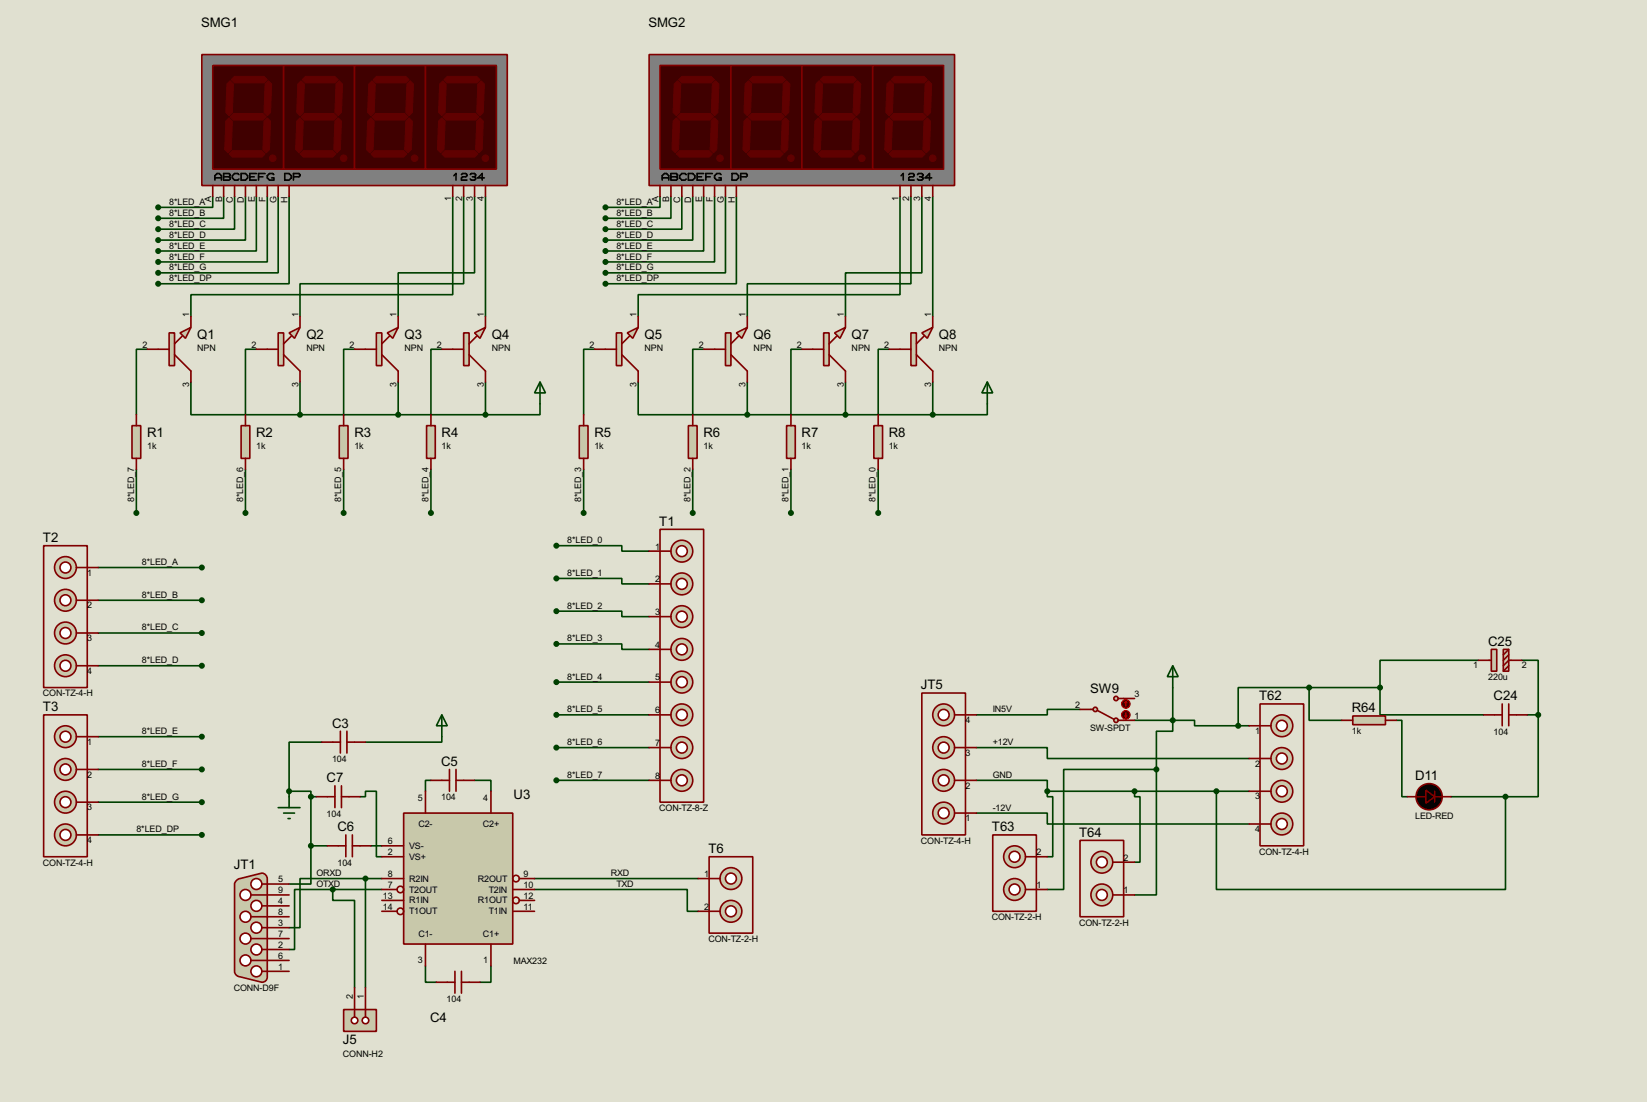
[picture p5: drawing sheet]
<svg xmlns="http://www.w3.org/2000/svg" width="383mm" height="256mm" viewBox="0 0 383 256" stroke-linecap="round" stroke-linejoin="round" font-family="sans-serif">
<path d="M0 0h383.5v256.5h-383.5z" fill="#e0e0d0"/>
<g fill="none" stroke="#004000" stroke-width=".38">
<path d="M49.5 45.7v2.6h-12.7M52.1 45.7v5.1h-15.3M54.6 45.7v7.6h-17.8M57.1 45.7v10.2h-20.3M59.7 45.7v12.7h-22.9M62.2 45.7v15.3h-25.4M64.8 45.7v17.8h-28M67.3 45.7v20.3h-30.5M105.4 45.7v22.9h-61v5.1M107.9 45.7v20.3h-38.1v7.7M110.5 45.7v17.8h-17.8v10.2M113 45.7v28"/>
<path d="M153.7 45.7v2.6h-12.7M156.2 45.7v5.1h-15.2M158.7 45.7v7.6h-17.7M161.3 45.7v10.2h-20.3M163.8 45.7v12.7h-22.8M166.4 45.7v15.3h-25.4M168.9 45.7v17.8h-27.9M171.4 45.7v20.3h-30.4M209.5 45.7v22.9h-60.9v5.1M212.1 45.7v20.3h-38.1v7.7M214.6 45.7v17.8h-17.8v10.2M217.2 45.7v28"/>
<path d="M34.3 81.3h-2.6v15.2M44.4 88.9v7.6h25.4M59.7 81.3h-2.6v15.2M69.8 88.9v7.6M69.8 96.5h43.2M82.5 81.3h-2.5v15.2M92.7 88.9v7.6M102.9 81.3h-2.6v15.2M113 88.9v7.6M125.7 94v2.5h-12.7M138.4 81.3h-2.5v15.2M148.6 88.9v7.6h25.4"/>
<path d="M163.8 81.3h-2.5v15.2M174 96.5h43.2M174 88.9v7.6M186.7 81.3h-2.6v15.2M196.8 88.9v7.6M207 81.3h-2.5v15.2M217.2 88.9v7.6M229.9 94v2.5h-12.7M31.7 109.2v10.2M57.1 109.2v10.2M80 109.2v10.2M100.3 109.2v10.2"/>
<path d="M135.9 109.2v10.2M161.3 109.2v10.2M184.1 109.2v10.2M204.5 109.2v10.2M22.9 132.1h24.1M22.9 139.7h24.1M129.5 127h15.3v1.3h6.3M129.5 134.6h15.3v1.3h6.3M22.9 147.3h24.1M22.9 154.9h24.1M129.5 142.2h15.3v1.3h6.3M129.5 149.9h15.3v1.2h6.3"/>
<path d="M129.5 158.7h21.6M344.2 153.7h-22.9v6.3M354.3 153.7h3.8v12.7M22.9 171.4h24.1M22.9 179.1h24.1M74.9 172.7h-7.6v11.4M102.9 171.4v1.3h-17.8M129.5 166.4h21.6M129.5 174h21.6M227.3 174h16.5v2.5h47M251.5 165.1h-7.7v1.3h-16.5M264.2 167.6h8.8"/>
<path d="M269.2 179.1v29.2h-5M269.2 179.1h-21.6v27.9h-3.8M273 167.6h5.1v1.3h10.2M273 167.6v2.6h-3.8v8.9M273 160v7.6M288.3 168.9h2.5M304.8 160h-16.5v8.9M304.8 160v7.6h7.6M304.8 160h16.5M321.3 160v6.4h24.1M325.1 167.6h1.3v17.8h1.3M355.6 166.4h2.5"/>
<path d="M358.1 166.4v19h-7.6M22.9 186.7h24.1M22.9 194.3h24.1M67.3 184.1h5.1v1.3M67.3 184.1v1.3M72.4 196.8v8.9h-5.1M72.4 196.8h3.8M72.4 185.4v11.4M72.4 185.4h1.3M83.8 185.4h1.3v-1.3h2.5v15.3h1.3M86.4 196.8h2.5M100.3 181.6h-1.2v2.5"/>
<path d="M110.5 181.6h3.8v2.5M129.5 181.6h21.6M227.3 189.2h16.5v2.6h47M227.3 181.6h16.5v2.5M243.8 184.1v1.3h1.3v14h-1.3M243.8 184.1h47M264.2 184.1v1.3h1.2v15.3h-1.2M283.2 184.1v22.9h67.3v-21.6M337.8 185.4h12.7M77.5 207h-8.9v14h-1.3M77.5 207v2.5h5v20.4M77.5 207h11.4"/>
<path d="M85.1 204.5h-15.3v11.4h-2.5M85.1 204.5h3.8M85.1 204.5v25.4M124.5 207h35.5v5.1h2.6M124.5 204.5h38.1M99.1 224.8v3.8h2.5M114.3 224.8v3.8h-2.5"/>
</g>
<path d="M47 12.7h71.1v30.5h-71.1z" fill="#808080" stroke="#800000" stroke-width=".38"/>
<path d="M49.5 15.2h16.5v24.2h-16.5z" fill="#400000" stroke="#800000" stroke-width=".38"/>
<g fill="#600000" stroke="#600000" stroke-width=".23">
<path d="M53.8 18.5l.8-.7h6.9l.7 .7-.7 .8h-6.9z" fill-rule="evenodd"/>
<path d="M61.7 19.6l.8-.8 .7 .8-.2 6.6-.8 .7-.7-.7z" fill-rule="evenodd"/>
<path d="M53.6 27.2l.8-.8h6.8l.8 .8-.8 .7h-6.8z" fill-rule="evenodd"/>
<path d="M52.8 19.6l.8-.8 .8 .8-.3 6.6-.8 .7-.7-.7z" fill-rule="evenodd"/>
<path d="M61.5 28.2l.7-.8 .8 .8-.3 6.6-.7 .8-.8-.8z" fill-rule="evenodd"/>
<path d="M53.3 35.8l.8-.7h6.9l.7 .7-.7 .8h-6.9z" fill-rule="evenodd"/>
<path d="M52.6 28.2l.7-.8 .8 .8-.3 6.6-.7 .8-.8-.8z" fill-rule="evenodd"/>
</g>
<path d="M66 15.2h16.5v24.2h-16.5z" fill="#400000" stroke="#800000" stroke-width=".38"/>
<g fill="#600000" stroke="#600000" stroke-width=".23">
<path d="M70.4 18.5l.7-.7h6.9l.7 .7-.7 .8h-6.9z" fill-rule="evenodd"/>
<path d="M78.2 19.6l.8-.8 .8 .8-.3 6.6-.8 .7-.7-.7z" fill-rule="evenodd"/>
<path d="M70.1 27.2l.8-.8h6.8l.8 .8-.8 .7h-6.8z" fill-rule="evenodd"/>
<path d="M69.3 19.6l.8-.8 .8 .8-.3 6.6-.8 .7-.7-.7z" fill-rule="evenodd"/>
<path d="M78 28.2l.7-.8 .8 .8-.3 6.6-.7 .8-.8-.8z" fill-rule="evenodd"/>
<path d="M70.6 35.1h6.9l.7 .7-.7 .8h-6.9l-.8-.8z" fill-rule="evenodd"/>
<path d="M69.1 28.2l.7-.8 .8 .8-.2 6.6-.8 .8-.8-.8z" fill-rule="evenodd"/>
<circle cx="63.5" cy="36.8" r=".76"/>
<circle cx="80" cy="36.8" r=".76"/>
</g>
<path d="M82.5 15.2h16.6v24.2h-16.6z" fill="#400000" stroke="#800000" stroke-width=".38"/>
<g fill="#600000" stroke="#600000" stroke-width=".23">
<path d="M86.9 18.5l.7-.7h6.9l.7 .7-.7 .8h-6.9z" fill-rule="evenodd"/>
<path d="M94.7 19.6l.8-.8 .8 .8-.3 6.6-.8 .7-.7-.7z" fill-rule="evenodd"/>
<path d="M86.6 27.2l.8-.8h6.8l.8 .8-.8 .7h-6.8z" fill-rule="evenodd"/>
<path d="M85.9 19.6l.7-.8 .8 .8-.3 6.6-.7 .7-.8-.7z" fill-rule="evenodd"/>
<path d="M94.5 28.2l.7-.8 .8 .8-.2 6.6-.8 .8-.8-.8z" fill-rule="evenodd"/>
<path d="M87.1 35.1h6.9l.7 .7-.7 .8h-6.9l-.7-.8z" fill-rule="evenodd"/>
<path d="M85.6 28.2l.8-.8 .7 .8-.2 6.6-.8 .8-.8-.8z" fill-rule="evenodd"/>
<circle cx="96.5" cy="36.8" r=".76"/>
</g>
<path d="M99.1 15.2h16.5v24.2h-16.5z" fill="#400000" stroke="#800000" stroke-width=".38"/>
<g fill="#600000" stroke="#600000" stroke-width=".23">
<path d="M103.4 18.5l.7-.7h6.9l.8 .7-.8 .8h-6.9z" fill-rule="evenodd"/>
<path d="M111.3 19.6l.7-.8 .8 .8-.3 6.6-.7 .7-.8-.7z" fill-rule="evenodd"/>
<path d="M103.9 26.4h6.8l.8 .8-.8 .7h-6.8l-.8-.7z" fill-rule="evenodd"/>
<path d="M102.4 19.6l.7-.8 .8 .8-.3 6.6-.7 .7-.8-.7z" fill-rule="evenodd"/>
<path d="M111 28.2l.8-.8 .7 .8-.2 6.6-.8 .8-.8-.8z" fill-rule="evenodd"/>
<path d="M103.6 35.1h6.9l.8 .7-.8 .8h-6.9l-.7-.8z" fill-rule="evenodd"/>
<path d="M102.1 28.2l.8-.8 .7 .8-.2 6.6-.8 .8-.7-.8z" fill-rule="evenodd"/>
<circle cx="113" cy="36.8" r=".76"/>
</g>
<g fill="none" stroke="#000" stroke-width=".38">
<path d="M50 41.9v-1l.5-.5h.6l.5 .5v1M50 41.4h1.6M52.1 40.4h1.2l.3 .2-.3 .5 .3 .6-.3 .2h-1.2zM52.1 41.1h1.2M55.6 40.6l-.2-.2h-.8l-.5 .5v.5l.5 .5h.8l.2-.2M56.1 40.4h1l.6 .5v.5l-.6 .5h-1zM58.2 41.1h1M59.7 40.4h-1.5v1.5h1.5M60.2 41.1h1M61.7 40.4h-1.5v1.5M63.8 40.6l-.3-.2h-.8l-.5 .5v.5l.5 .5h1.1v-.5h-.6M66.3 40.4h1l.5 .5v.5l-.5 .5h-1z"/>
<path d="M68.3 41.1h1.3l.2-.5-.2-.2h-1.3v1.5M105.7 40.9l.5-.5v1.5M107.4 40.6l.3-.2h.8l.2 .5-.2 .2h-.8l-.3 .3v.5h1.3M109.5 40.6l.2-.2h.8l.2 .2-.2 .5M110 41.1h.5M110.5 41.1l.2 .3-.2 .5h-.8l-.2-.2M112.8 41.4h-1.5l1-1v1.5"/>
</g>
<path d="M49.5 43.2v2.5M52.1 43.2v2.5M54.6 43.2v2.5M57.1 43.2v2.5M59.7 43.2v2.5M62.2 43.2v2.5M64.8 43.2v2.5M67.3 43.2v2.5M105.4 43.2v2.5M107.9 43.2v2.5M110.5 43.2v2.5M113 43.2v2.5" fill="none" stroke="#800000" stroke-width=".38"/>
<g fill="#004000" stroke="#004000" stroke-width=".38">
<circle cx="36.8" cy="48.3" r=".51"/>
<circle cx="36.8" cy="50.8" r=".51"/>
<circle cx="36.8" cy="53.3" r=".51"/>
<circle cx="36.8" cy="55.9" r=".51"/>
<circle cx="36.8" cy="58.4" r=".51"/>
<circle cx="36.8" cy="61" r=".51"/>
<circle cx="36.8" cy="63.5" r=".51"/>
<circle cx="36.8" cy="66" r=".51"/>
</g>
<path d="M41.9 77.5l2.5-1.3-1.2 2.5z" fill="#c8c8aa" stroke="#800000" stroke-width=".38"/>
<path d="M39.4 77.5h1.2v7.6h-1.2z" fill="#c8c8aa" stroke="#800000" stroke-width=".38"/>
<path d="M42.4 78.2l-1.8 1.8M44.4 73.7v2.5M34.3 81.3h5.1M40.6 82.5l3.8 3.9v2.5" fill="none" stroke="#800000" stroke-width=".38"/>
<path d="M67.3 77.5l2.5-1.3-1.2 2.5z" fill="#c8c8aa" stroke="#800000" stroke-width=".38"/>
<path d="M64.8 77.5h1.2v7.6h-1.2z" fill="#c8c8aa" stroke="#800000" stroke-width=".38"/>
<path d="M67.8 78.2l-1.8 1.8M69.8 73.7v2.5M59.7 81.3h5.1M66 82.5l3.8 3.9v2.5" fill="none" stroke="#800000" stroke-width=".38"/>
<path d="M90.2 77.5l2.5-1.3-1.3 2.5z" fill="#c8c8aa" stroke="#800000" stroke-width=".38"/>
<path d="M87.6 77.5h1.3v7.6h-1.3z" fill="#c8c8aa" stroke="#800000" stroke-width=".38"/>
<path d="M90.7 78.2l-1.8 1.8M92.7 73.7v2.5M82.5 81.3h5.1M88.9 82.5l3.8 3.9v2.5" fill="none" stroke="#800000" stroke-width=".38"/>
<path d="M110.5 77.5l2.5-1.3-1.2 2.5z" fill="#c8c8aa" stroke="#800000" stroke-width=".38"/>
<path d="M107.9 77.5h1.3v7.6h-1.3z" fill="#c8c8aa" stroke="#800000" stroke-width=".38"/>
<path d="M111 78.2l-1.8 1.8M113 73.7v2.5M102.9 81.3h5M109.2 82.5l3.8 3.9v2.5" fill="none" stroke="#800000" stroke-width=".38"/>
<path d="M125.7 88.9l1.3 2.5h-2.5zM125.7 88.9v5.1" fill="none" stroke="#004000" stroke-width=".38"/>
<g fill="#004000" stroke="#004000" stroke-width=".38">
<circle cx="69.8" cy="96.5" r=".51"/>
<circle cx="92.7" cy="96.5" r=".51"/>
<circle cx="113" cy="96.5" r=".51"/>
</g>
<path d="M30.7 99.1h2.1v7.6h-2.1z" fill="#c8c8aa" stroke="#800000" stroke-width=".38"/>
<path d="M31.7 96.5v2.6M31.7 106.7v2.5" fill="none" stroke="#800000" stroke-width=".38"/>
<path d="M56.1 99.1h2.1v7.6h-2.1z" fill="#c8c8aa" stroke="#800000" stroke-width=".38"/>
<path d="M57.1 96.5v2.6M57.1 106.7v2.5" fill="none" stroke="#800000" stroke-width=".38"/>
<path d="M79 99.1h2v7.6h-2z" fill="#c8c8aa" stroke="#800000" stroke-width=".38"/>
<path d="M80 96.5v2.6M80 106.7v2.5" fill="none" stroke="#800000" stroke-width=".38"/>
<path d="M99.3 99.1h2v7.6h-2z" fill="#c8c8aa" stroke="#800000" stroke-width=".38"/>
<path d="M100.3 96.5v2.6M100.3 106.7v2.5" fill="none" stroke="#800000" stroke-width=".38"/>
<g fill="#004000" stroke="#004000" stroke-width=".38">
<circle cx="31.7" cy="119.4" r=".51"/>
<circle cx="57.1" cy="119.4" r=".51"/>
<circle cx="80" cy="119.4" r=".51"/>
<circle cx="100.3" cy="119.4" r=".51"/>
</g>
<path d="M151.1 12.7h71.1v30.5h-71.1z" fill="#808080" stroke="#800000" stroke-width=".38"/>
<path d="M153.7 15.2h16.5v24.2h-16.5z" fill="#400000" stroke="#800000" stroke-width=".38"/>
<g fill="#600000" stroke="#600000" stroke-width=".23">
<path d="M158 18.5l.7-.7h6.9l.8 .7-.8 .8h-6.9z" fill-rule="evenodd"/>
<path d="M166.6 18.8l.8 .8-.3 6.6-.7 .7-.8-.7 .3-6.6z" fill-rule="evenodd"/>
<path d="M157.7 27.2l.8-.8h6.9l.7 .8-.7 .7h-6.9z" fill-rule="evenodd"/>
<path d="M157.7 18.8l.8 .8-.3 6.6-.7 .7-.8-.7 .3-6.6z" fill-rule="evenodd"/>
<path d="M165.6 28.2l.8-.8 .7 .8-.2 6.6-.8 .8-.7-.8z" fill-rule="evenodd"/>
<path d="M157.5 35.8l.7-.7h6.9l.8 .7-.8 .8h-6.9z" fill-rule="evenodd"/>
<path d="M156.7 28.2l.8-.8 .7 .8-.2 6.6-.8 .8-.7-.8z" fill-rule="evenodd"/>
</g>
<path d="M170.2 15.2h16.5v24.2h-16.5z" fill="#400000" stroke="#800000" stroke-width=".38"/>
<g fill="#600000" stroke="#600000" stroke-width=".23">
<path d="M174.5 18.5l.8-.7h6.8l.8 .7-.8 .8h-6.8z" fill-rule="evenodd"/>
<path d="M183.1 18.8l.8 .8-.3 6.6-.7 .7-.8-.7 .3-6.6z" fill-rule="evenodd"/>
<path d="M174.2 27.2l.8-.8h6.9l.7 .8-.7 .7h-6.9z" fill-rule="evenodd"/>
<path d="M174.2 18.8l.8 .8-.2 6.6-.8 .7-.8-.7 .3-6.6z" fill-rule="evenodd"/>
<path d="M182.1 28.2l.8-.8 .7 .8-.2 6.6-.8 .8-.7-.8z" fill-rule="evenodd"/>
<path d="M174 35.8l.8-.7h6.8l.8 .7-.8 .8h-6.8z" fill-rule="evenodd"/>
<path d="M173.2 28.2l.8-.8 .8 .8-.3 6.6-.8 .8-.7-.8z" fill-rule="evenodd"/>
<circle cx="167.6" cy="36.8" r=".76"/>
<circle cx="184.1" cy="36.8" r=".76"/>
</g>
<path d="M186.7 15.2h16.5v24.2h-16.5z" fill="#400000" stroke="#800000" stroke-width=".38"/>
<g fill="#600000" stroke="#600000" stroke-width=".23">
<path d="M191 18.5l.8-.7h6.8l.8 .7-.8 .8h-6.8z" fill-rule="evenodd"/>
<path d="M198.9 19.6l.7-.8 .8 .8-.2 6.6-.8 .7-.8-.7z" fill-rule="evenodd"/>
<path d="M190.8 27.2l.7-.8h6.9l.7 .8-.7 .7h-6.9z" fill-rule="evenodd"/>
<path d="M190.8 18.8l.7 .8-.2 6.6-.8 .7-.8-.7 .3-6.6z" fill-rule="evenodd"/>
<path d="M198.6 28.2l.8-.8 .8 .8-.3 6.6-.8 .8-.7-.8z" fill-rule="evenodd"/>
<path d="M190.5 35.8l.8-.7h6.8l.8 .7-.8 .8h-6.8z" fill-rule="evenodd"/>
<path d="M189.7 28.2l.8-.8 .8 .8-.3 6.6-.8 .8-.7-.8z" fill-rule="evenodd"/>
<circle cx="200.7" cy="36.8" r=".76"/>
</g>
<path d="M203.2 15.2h16.5v24.2h-16.5z" fill="#400000" stroke="#800000" stroke-width=".38"/>
<g fill="#600000" stroke="#600000" stroke-width=".23">
<path d="M207.5 18.5l.8-.7h6.8l.8 .7-.8 .8h-6.8z" fill-rule="evenodd"/>
<path d="M215.4 19.6l.8-.8 .7 .8-.2 6.6-.8 .7-.8-.7z" fill-rule="evenodd"/>
<path d="M207.3 27.2l.7-.8h6.9l.7 .8-.7 .7h-6.9z" fill-rule="evenodd"/>
<path d="M206.5 19.6l.8-.8 .7 .8-.2 6.6-.8 .7-.8-.7z" fill-rule="evenodd"/>
<path d="M215.1 28.2l.8-.8 .8 .8-.3 6.6-.8 .8-.7-.8z" fill-rule="evenodd"/>
<path d="M207.8 35.1h6.8l.8 .7-.8 .8h-6.8l-.8-.8z" fill-rule="evenodd"/>
<path d="M206.2 28.2l.8-.8 .8 .8-.3 6.6-.7 .8-.8-.8z" fill-rule="evenodd"/>
<circle cx="217.2" cy="36.8" r=".76"/>
</g>
<g fill="none" stroke="#000" stroke-width=".38">
<path d="M154.2 41.9v-1l.5-.5h.5l.5 .5v1M154.2 41.4h1.5M156.2 40.4h1.3l.2 .2-.2 .5 .2 .6-.2 .2h-1.3zM156.2 41.1h1.3M159.8 40.6l-.3-.2h-.8l-.5 .5v.5l.5 .5h.8l.3-.2M160.3 40.4h1l.5 .5v.5l-.5 .5h-1zM162.3 41.1h1M163.8 40.4h-1.5v1.5h1.5M164.3 41.1h1.1M165.9 40.4h-1.6v1.5M167.9 40.6l-.3-.2h-.7l-.5 .5v.5l.5 .5h1v-.5h-.5M170.4 40.4h1l.6 .5v.5l-.6 .5h-1z"/>
<path d="M172.5 41.1h1.2l.3-.5-.3-.2h-1.2v1.5M209.8 40.9l.5-.5v1.5M211.6 40.6l.2-.2h.8l.3 .5-.3 .2h-.8l-.2 .3v.5h1.3M213.6 40.6l.3-.2h.7l.3 .2-.3 .5M214.1 41.1h.5M214.6 41.1l.3 .3-.3 .5h-.7l-.3-.2M216.9 41.4h-1.5l1-1v1.5"/>
</g>
<path d="M153.7 43.2v2.5M156.2 43.2v2.5M158.7 43.2v2.5M161.3 43.2v2.5M163.8 43.2v2.5M166.4 43.2v2.5M168.9 43.2v2.5M171.4 43.2v2.5M209.5 43.2v2.5M212.1 43.2v2.5M214.6 43.2v2.5M217.2 43.2v2.5" fill="none" stroke="#800000" stroke-width=".38"/>
<g fill="#004000" stroke="#004000" stroke-width=".38">
<circle cx="141" cy="48.3" r=".51"/>
<circle cx="141" cy="50.8" r=".51"/>
<circle cx="141" cy="53.3" r=".51"/>
<circle cx="141" cy="55.9" r=".51"/>
<circle cx="141" cy="58.4" r=".51"/>
<circle cx="141" cy="61" r=".51"/>
<circle cx="141" cy="63.5" r=".51"/>
<circle cx="141" cy="66" r=".51"/>
</g>
<path d="M146 77.5l2.6-1.3-1.3 2.5z" fill="#c8c8aa" stroke="#800000" stroke-width=".38"/>
<path d="M143.5 77.5h1.3v7.6h-1.3z" fill="#c8c8aa" stroke="#800000" stroke-width=".38"/>
<path d="M146.6 78.2l-1.8 1.8M148.6 73.7v2.5M138.4 81.3h5.1M144.8 82.5l3.8 3.9v2.5" fill="none" stroke="#800000" stroke-width=".38"/>
<path d="M171.4 77.5l2.6-1.3-1.3 2.5z" fill="#c8c8aa" stroke="#800000" stroke-width=".38"/>
<path d="M168.9 77.5h1.3v7.6h-1.3z" fill="#c8c8aa" stroke="#800000" stroke-width=".38"/>
<path d="M172 78.2l-1.8 1.8M174 73.7v2.5M163.8 81.3h5.1M170.2 82.5l3.8 3.9v2.5" fill="none" stroke="#800000" stroke-width=".38"/>
<path d="M194.3 77.5l2.5-1.3-1.2 2.5z" fill="#c8c8aa" stroke="#800000" stroke-width=".38"/>
<path d="M191.8 77.5h1.2v7.6h-1.2z" fill="#c8c8aa" stroke="#800000" stroke-width=".38"/>
<path d="M194.8 78.2l-1.8 1.8M196.8 73.7v2.5M186.7 81.3h5.1M193 82.5l3.8 3.9v2.5" fill="none" stroke="#800000" stroke-width=".38"/>
<path d="M214.6 77.5l2.6-1.3-1.3 2.5z" fill="#c8c8aa" stroke="#800000" stroke-width=".38"/>
<path d="M212.1 77.5h1.3v7.6h-1.3z" fill="#c8c8aa" stroke="#800000" stroke-width=".38"/>
<path d="M215.1 78.2l-1.7 1.8M217.2 73.7v2.5M207 81.3h5.1M213.4 82.5l3.8 3.9v2.5" fill="none" stroke="#800000" stroke-width=".38"/>
<path d="M229.9 88.9l1.2 2.5h-2.5zM229.9 88.9v5.1" fill="none" stroke="#004000" stroke-width=".38"/>
<g fill="#004000" stroke="#004000" stroke-width=".38">
<circle cx="174" cy="96.5" r=".51"/>
<circle cx="196.8" cy="96.5" r=".51"/>
<circle cx="217.2" cy="96.5" r=".51"/>
</g>
<path d="M134.9 99.1h2v7.6h-2z" fill="#c8c8aa" stroke="#800000" stroke-width=".38"/>
<path d="M135.9 96.5v2.6M135.9 106.7v2.5" fill="none" stroke="#800000" stroke-width=".38"/>
<path d="M160.3 99.1h2v7.6h-2z" fill="#c8c8aa" stroke="#800000" stroke-width=".38"/>
<path d="M161.3 96.5v2.6M161.3 106.7v2.5" fill="none" stroke="#800000" stroke-width=".38"/>
<path d="M183.1 99.1h2.1v7.6h-2.1z" fill="#c8c8aa" stroke="#800000" stroke-width=".38"/>
<path d="M184.1 96.5v2.6M184.1 106.7v2.5" fill="none" stroke="#800000" stroke-width=".38"/>
<path d="M203.5 99.1h2v7.6h-2z" fill="#c8c8aa" stroke="#800000" stroke-width=".38"/>
<path d="M204.5 96.5v2.6M204.5 106.7v2.5" fill="none" stroke="#800000" stroke-width=".38"/>
<g fill="#004000" stroke="#004000" stroke-width=".38">
<circle cx="135.9" cy="119.4" r=".51"/>
<circle cx="161.3" cy="119.4" r=".51"/>
<circle cx="184.1" cy="119.4" r=".51"/>
<circle cx="204.5" cy="119.4" r=".51"/>
</g>
<path d="M54.9 205.1l.7-.5 5.4-1.4a1.35 1.35 0 0 1 1.2 1.3v22.8a1.2 1.2 0 0 1-1.2 1.3l-5.1-1.3a1.37 1.37 0 0 1-1.3-1.2v-20.4z" fill-rule="evenodd" fill="#c8c8aa" stroke="#800000" stroke-width=".38"/>
<g fill="#feffff" stroke="#800000" stroke-width=".38">
<circle cx="59.7" cy="226.1" r="1.27"/>
<circle cx="57.1" cy="223.5" r="1.27"/>
<circle cx="59.7" cy="221" r="1.27"/>
<circle cx="57.1" cy="218.4" r="1.27"/>
<circle cx="59.7" cy="215.9" r="1.27"/>
<circle cx="57.1" cy="213.4" r="1.27"/>
<circle cx="59.7" cy="210.8" r="1.27"/>
<circle cx="57.1" cy="208.3" r="1.27"/>
<circle cx="59.7" cy="205.7" r="1.27"/>
</g>
<path d="M58.4 218.4h8.9M58.4 213.4h8.9M58.4 208.3h8.9M61 215.9h6.3M61 210.8h6.3M61 205.7h6.3M58.4 223.5h8.9M61 226.1h6.3M61 221h6.3" fill="none" stroke="#800000" stroke-width=".38"/>
<path d="M94 189.2h25.4v30.5h-25.4z" fill="#c8c8aa" stroke="#800000" stroke-width=".38"/>
<g fill="none" stroke="#800000" stroke-width=".38">
<path d="M88.9 199.4h5.1M88.9 196.8h5.1M99.1 184.1v5.1M114.3 184.1v5.1M88.9 212.1h3.6M88.9 209.5h5.1M88.9 207h3.6M88.9 204.5h5.1M99.1 219.7v5.1M114.3 219.7v5.1M119.4 212.1h5.1M119.4 207h5.1"/>
<path d="M120.9 209.5h3.6M120.9 204.5h3.6"/>
<circle cx="93.2" cy="212.1" r=".76"/>
<circle cx="93.2" cy="207" r=".76"/>
<circle cx="120.1" cy="209.6" r=".76"/>
<circle cx="120.1" cy="204.5" r=".76"/>
</g>
<path d="M64.8 188h5M66 189.2h2.6M67.1 190.5h.5M67.3 185.4v2.6" fill="none" stroke="#004000" stroke-width=".38"/>
<circle cx="170.2" cy="204.5" r="2.54" fill="#c8c8aa" stroke="#800000" stroke-width=".38"/>
<circle cx="170.2" cy="204.5" r="1.27" fill="#feffff" stroke="#800000" stroke-width=".38"/>
<circle cx="170.2" cy="212.1" r="2.54" fill="#c8c8aa" stroke="#800000" stroke-width=".38"/>
<circle cx="170.2" cy="212.1" r="1.27" fill="#feffff" stroke="#800000" stroke-width=".38"/>
<g fill="none" stroke="#800000" stroke-width=".38">
<path d="M74.9 172.7h4.3M79.2 170.2v5.1M80.8 170.2v5.1M80.8 172.7h4.3M104.6 179.1v5M106.2 179.1v5M73.7 185.4h4.3M76.2 196.8h4.3M78 182.9v5.1M79.5 182.9v5.1M79.5 185.4h4.3M80.5 194.3v5.1"/>
<path d="M82 194.3v5.1M82 196.8h4.4M100.3 181.6h4.3M106.2 181.6h4.3M165.1 199.4h10.2v17.8h-10.2zM162.6 204.5h5M162.6 212.1h5M101.6 228.6h4.3M105.9 226.1v5M107.4 226.1v5M107.4 228.6h4.4"/>
</g>
<g fill="#004000" stroke="#004000" stroke-width=".38">
<circle cx="72.4" cy="196.8" r=".51"/>
<circle cx="72.4" cy="185.4" r=".51"/>
<circle cx="47" cy="132.1" r=".51"/>
<circle cx="47" cy="139.7" r=".51"/>
<circle cx="47" cy="147.3" r=".51"/>
<circle cx="47" cy="154.9" r=".51"/>
<circle cx="47" cy="171.4" r=".51"/>
<circle cx="47" cy="179.1" r=".51"/>
<circle cx="47" cy="186.7" r=".51"/>
<circle cx="47" cy="194.3" r=".51"/>
<circle cx="129.5" cy="127" r=".51"/>
<circle cx="129.5" cy="134.6" r=".51"/>
<circle cx="129.5" cy="142.2" r=".51"/>
<circle cx="129.5" cy="149.9" r=".51"/>
<circle cx="129.5" cy="158.7" r=".51"/>
<circle cx="129.5" cy="166.4" r=".51"/>
<circle cx="129.5" cy="174" r=".51"/>
<circle cx="129.5" cy="181.6" r=".51"/>
</g>
<path d="M102.9 166.4l1.2 2.5h-2.5zM102.9 166.4v5" fill="none" stroke="#004000" stroke-width=".38"/>
<circle cx="15.2" cy="132.1" r="2.54" fill="#c8c8aa" stroke="#800000" stroke-width=".38"/>
<circle cx="15.2" cy="132.1" r="1.27" fill="#feffff" stroke="#800000" stroke-width=".38"/>
<circle cx="15.2" cy="139.7" r="2.54" fill="#c8c8aa" stroke="#800000" stroke-width=".38"/>
<circle cx="15.2" cy="139.7" r="1.27" fill="#feffff" stroke="#800000" stroke-width=".38"/>
<circle cx="15.2" cy="147.3" r="2.54" fill="#c8c8aa" stroke="#800000" stroke-width=".38"/>
<circle cx="15.2" cy="147.3" r="1.27" fill="#feffff" stroke="#800000" stroke-width=".38"/>
<circle cx="15.2" cy="154.9" r="2.54" fill="#c8c8aa" stroke="#800000" stroke-width=".38"/>
<circle cx="15.2" cy="154.9" r="1.27" fill="#feffff" stroke="#800000" stroke-width=".38"/>
<path d="M10.2 127h10.1v33h-10.1zM17.8 132.1h5.1M17.8 139.7h5.1M17.8 147.3h5.1M17.8 154.9h5.1" fill="none" stroke="#800000" stroke-width=".38"/>
<circle cx="15.2" cy="171.5" r="2.54" fill="#c8c8aa" stroke="#800000" stroke-width=".38"/>
<circle cx="15.2" cy="171.5" r="1.27" fill="#feffff" stroke="#800000" stroke-width=".38"/>
<circle cx="15.2" cy="179.1" r="2.54" fill="#c8c8aa" stroke="#800000" stroke-width=".38"/>
<circle cx="15.2" cy="179.1" r="1.27" fill="#feffff" stroke="#800000" stroke-width=".38"/>
<circle cx="15.2" cy="186.7" r="2.54" fill="#c8c8aa" stroke="#800000" stroke-width=".38"/>
<circle cx="15.2" cy="186.7" r="1.27" fill="#feffff" stroke="#800000" stroke-width=".38"/>
<circle cx="15.2" cy="194.3" r="2.54" fill="#c8c8aa" stroke="#800000" stroke-width=".38"/>
<circle cx="15.2" cy="194.3" r="1.27" fill="#feffff" stroke="#800000" stroke-width=".38"/>
<path d="M10.2 166.4h10.1v33h-10.1zM17.8 171.4h5.1M17.8 179.1h5.1M17.8 186.7h5.1M17.8 194.3h5.1" fill="none" stroke="#800000" stroke-width=".38"/>
<circle cx="158.7" cy="128.3" r="2.54" fill="#c8c8aa" stroke="#800000" stroke-width=".38"/>
<circle cx="158.7" cy="128.3" r="1.27" fill="#feffff" stroke="#800000" stroke-width=".38"/>
<circle cx="158.7" cy="135.9" r="2.54" fill="#c8c8aa" stroke="#800000" stroke-width=".38"/>
<circle cx="158.7" cy="135.9" r="1.27" fill="#feffff" stroke="#800000" stroke-width=".38"/>
<circle cx="158.7" cy="143.5" r="2.54" fill="#c8c8aa" stroke="#800000" stroke-width=".38"/>
<circle cx="158.7" cy="143.5" r="1.27" fill="#feffff" stroke="#800000" stroke-width=".38"/>
<circle cx="158.7" cy="151.1" r="2.54" fill="#c8c8aa" stroke="#800000" stroke-width=".38"/>
<circle cx="158.7" cy="151.1" r="1.27" fill="#feffff" stroke="#800000" stroke-width=".38"/>
<circle cx="158.7" cy="158.8" r="2.54" fill="#c8c8aa" stroke="#800000" stroke-width=".38"/>
<circle cx="158.7" cy="158.8" r="1.27" fill="#feffff" stroke="#800000" stroke-width=".38"/>
<circle cx="158.7" cy="166.4" r="2.54" fill="#c8c8aa" stroke="#800000" stroke-width=".38"/>
<circle cx="158.7" cy="166.4" r="1.27" fill="#feffff" stroke="#800000" stroke-width=".38"/>
<circle cx="158.7" cy="174" r="2.54" fill="#c8c8aa" stroke="#800000" stroke-width=".38"/>
<circle cx="158.7" cy="174" r="1.27" fill="#feffff" stroke="#800000" stroke-width=".38"/>
<circle cx="158.7" cy="181.6" r="2.54" fill="#c8c8aa" stroke="#800000" stroke-width=".38"/>
<circle cx="158.7" cy="181.6" r="1.27" fill="#feffff" stroke="#800000" stroke-width=".38"/>
<path d="M151.1 128.3h5.1M151.1 135.9h5.1M153.7 123.2h10.1v63.5h-10.1zM151.1 143.5h5.1M151.1 151.1h5.1M151.1 158.7h5.1M151.1 166.4h5.1M151.1 174h5.1M151.1 181.6h5.1" fill="none" stroke="#800000" stroke-width=".38"/>
<circle cx="255" cy="165.1" r=".51" fill="#c8c8aa" stroke="#800000" stroke-width=".38"/>
<path d="M254 165.1h.5" fill="none" stroke="#800000" stroke-width=".38"/>
<circle cx="259.8" cy="162.6" r=".51" fill="#c8c8aa" stroke="#800000" stroke-width=".38"/>
<path d="M255.5 165.4l3.8 2M260.3 162.6h1.3" fill="none" stroke="#800000" stroke-width=".38"/>
<circle cx="259.8" cy="167.6" r=".51" fill="#c8c8aa" stroke="#800000" stroke-width=".38"/>
<path d="M251.5 165.1h2.5M260.3 167.6h3.9M261.6 162.6h2.6" fill="none" stroke="#800000" stroke-width=".38"/>
<circle cx="262.1" cy="166.4" r="1.02" fill="#400000" stroke="#f00" stroke-width=".23"/>
<path d="M261.9 166.6l.2 .3M262.1 165.9v1M262.4 166.6l-.3 .3" fill="none" stroke="#f00" stroke-width=".23"/>
<circle cx="262.1" cy="163.8" r="1.02" fill="#400000" stroke="#f00" stroke-width=".23"/>
<path d="M262.1 163.3l-.2 .3M262.1 163.3l.3 .3M262.1 163.3v1" fill="none" stroke="#f00" stroke-width=".23"/>
<circle cx="219.7" cy="189.2" r="2.54" fill="#c8c8aa" stroke="#800000" stroke-width=".38"/>
<circle cx="219.7" cy="189.2" r="1.27" fill="#feffff" stroke="#800000" stroke-width=".38"/>
<circle cx="219.7" cy="181.6" r="2.54" fill="#c8c8aa" stroke="#800000" stroke-width=".38"/>
<circle cx="219.7" cy="181.6" r="1.27" fill="#feffff" stroke="#800000" stroke-width=".38"/>
<circle cx="219.7" cy="174" r="2.54" fill="#c8c8aa" stroke="#800000" stroke-width=".38"/>
<circle cx="219.7" cy="174" r="1.27" fill="#feffff" stroke="#800000" stroke-width=".38"/>
<circle cx="219.7" cy="166.4" r="2.54" fill="#c8c8aa" stroke="#800000" stroke-width=".38"/>
<circle cx="219.7" cy="166.4" r="1.27" fill="#feffff" stroke="#800000" stroke-width=".38"/>
<path d="M214.6 161.3h10.2v33h-10.2zM222.2 174h5.1M222.2 166.4h5.1M222.2 189.2h5.1M222.2 181.6h5.1" fill="none" stroke="#800000" stroke-width=".38"/>
<circle cx="298.4" cy="168.9" r="2.54" fill="#c8c8aa" stroke="#800000" stroke-width=".38"/>
<circle cx="298.4" cy="168.9" r="1.27" fill="#feffff" stroke="#800000" stroke-width=".38"/>
<circle cx="298.4" cy="176.5" r="2.54" fill="#c8c8aa" stroke="#800000" stroke-width=".38"/>
<circle cx="298.4" cy="176.5" r="1.27" fill="#feffff" stroke="#800000" stroke-width=".38"/>
<circle cx="298.4" cy="184.2" r="2.54" fill="#c8c8aa" stroke="#800000" stroke-width=".38"/>
<circle cx="298.4" cy="184.2" r="1.27" fill="#feffff" stroke="#800000" stroke-width=".38"/>
<circle cx="298.4" cy="191.8" r="2.54" fill="#c8c8aa" stroke="#800000" stroke-width=".38"/>
<circle cx="298.4" cy="191.8" r="1.27" fill="#feffff" stroke="#800000" stroke-width=".38"/>
<path d="M290.8 168.9h5.1M290.8 176.5h5.1M293.4 163.8h10.1v33h-10.1zM290.8 184.1h5.1M290.8 191.8h5.1" fill="none" stroke="#800000" stroke-width=".38"/>
<circle cx="236.2" cy="207" r="2.54" fill="#c8c8aa" stroke="#800000" stroke-width=".38"/>
<circle cx="236.2" cy="207" r="1.27" fill="#feffff" stroke="#800000" stroke-width=".38"/>
<circle cx="236.2" cy="199.4" r="2.54" fill="#c8c8aa" stroke="#800000" stroke-width=".38"/>
<circle cx="236.2" cy="199.4" r="1.27" fill="#feffff" stroke="#800000" stroke-width=".38"/>
<path d="M231.1 194.3h10.2v17.8h-10.2zM238.8 199.4h5M238.8 207h5" fill="none" stroke="#800000" stroke-width=".38"/>
<circle cx="256.5" cy="208.3" r="2.54" fill="#c8c8aa" stroke="#800000" stroke-width=".38"/>
<circle cx="256.5" cy="208.3" r="1.27" fill="#feffff" stroke="#800000" stroke-width=".38"/>
<circle cx="256.5" cy="200.7" r="2.54" fill="#c8c8aa" stroke="#800000" stroke-width=".38"/>
<circle cx="256.5" cy="200.7" r="1.27" fill="#feffff" stroke="#800000" stroke-width=".38"/>
<path d="M251.5 195.6h10.1v17.8h-10.1zM259.1 208.3h5.1M259.1 200.7h5.1" fill="none" stroke="#800000" stroke-width=".38"/>
<g fill="#004000" stroke="#004000" stroke-width=".38">
<circle cx="243.8" cy="184.1" r=".51"/>
<circle cx="264.2" cy="184.1" r=".51"/>
<circle cx="273" cy="167.6" r=".51"/>
<circle cx="288.3" cy="168.9" r=".51"/>
<circle cx="269.2" cy="179.1" r=".51"/>
</g>
<path d="M315 166.6h7.6v2.1h-7.6z" fill="#c8c8aa" stroke="#800000" stroke-width=".38"/>
<path d="M312.4 167.6h2.6M322.6 167.6h2.5M345.4 166.4h4.4M349.8 163.8v5.1M351.3 163.8v5.1M351.3 166.4h4.3M327.7 185.4h4.3M334 184.1v2.6M334 185.4h3.8" fill="none" stroke="#800000" stroke-width=".38"/>
<g fill="#000" stroke="#800000" stroke-width=".38">
<path d="M332 183.9l2 1.5-2 1.5z"/>
<circle cx="332.7" cy="185.4" r="3"/>
</g>
<g fill="#c8c8aa" stroke="#800000" stroke-width=".38">
<path d="M347.2 151.1h1.3v5.1h-1.3z"/>
<path d="M350 151.1h1.3v5.1h-1.3z"/>
</g>
<path d="M344.2 153.7h3M351.3 151.1l-1.3 1.3M351.3 152.4l-1.3 1.3M351.3 154.9l-1.3 1.3M354.3 153.7h-3l-1.3 1.2" fill="none" stroke="#800000" stroke-width=".38"/>
<g fill="#004000" stroke="#004000" stroke-width=".38">
<circle cx="304.8" cy="160" r=".51"/>
<circle cx="321.3" cy="160" r=".51"/>
<circle cx="283.2" cy="184.1" r=".51"/>
<circle cx="350.5" cy="185.4" r=".51"/>
<circle cx="358.1" cy="166.4" r=".51"/>
<circle cx="67.3" cy="184.1" r=".51"/>
</g>
<path d="M273 154.9l1.3 2.6h-2.5zM273 154.9v5.1" fill="none" stroke="#004000" stroke-width=".38"/>
<path d="M80 234.9h7.6v5.1h-7.6z" fill="#c8c8aa" stroke="#800000" stroke-width=".38"/>
<path d="M85.1 234.9v1.8" fill="none" stroke="#800000" stroke-width=".38"/>
<circle cx="82.5" cy="237.5" r=".76" fill="#feffff" stroke="#800000" stroke-width=".38"/>
<path d="M82.5 234.9v1.8" fill="none" stroke="#800000" stroke-width=".38"/>
<circle cx="85.1" cy="237.5" r=".76" fill="#feffff" stroke="#800000" stroke-width=".38"/>
<path d="M82.5 229.9v5M85.1 229.9v5" fill="none" stroke="#800000" stroke-width=".38"/>
<g fill="#004000" stroke="#004000" stroke-width=".38">
<circle cx="77.5" cy="207" r=".51"/>
<circle cx="85.1" cy="204.5" r=".51"/>
</g>
<g font-size="3.4">
<text x="46.8" y="6.4">SMG1</text>
<text x="151" y="6.4">SMG2</text>
<text x="45.9" y="78.8">Q1</text>
<text x="71.3" y="78.8">Q2</text>
<text x="94.2" y="78.8">Q3</text>
<text x="114.5" y="78.8">Q4</text>
<text x="150.1" y="78.8">Q5</text>
<text x="175.5" y="78.8">Q6</text>
<text x="198.3" y="78.8">Q7</text>
<text x="218.6" y="78.8">Q8</text>
<text x="34.2" y="101.6">R1</text>
<text x="59.6" y="101.6">R2</text>
<text x="82.5" y="101.6">R3</text>
<text x="102.8" y="101.6">R4</text>
<text x="138.4" y="101.6">R5</text>
<text x="163.8" y="101.6">R6</text>
<text x="186.6" y="101.6">R7</text>
<text x="206.9" y="101.6">R8</text>
<text x="153.5" y="122.4">T1</text>
<text x="10" y="126.2">T2</text>
<text x="346.5" y="150.3">C25</text>
<text x="214.4" y="160.4">JT5</text>
<text x="253.8" y="161.2">SW9</text>
<text x="10" y="165.5">T3</text>
<text x="293.2" y="163">T62</text>
<text x="314.7" y="165.8">R64</text>
<text x="347.8" y="163">C24</text>
<text x="77.3" y="169.3">C3</text>
<text x="102.7" y="178.2">C5</text>
<text x="76" y="182">C7</text>
<text x="119.6" y="185.8">U3</text>
<text x="329.5" y="181.5">D11</text>
<text x="78.6" y="193.5">C6</text>
<text x="230.9" y="193.5">T63</text>
<text x="251.2" y="194.7">T64</text>
<text x="54.4" y="202.4">JT1</text>
<text x="164.9" y="198.5">T6</text>
<text x="100.2" y="237.9">C4</text>
<text x="79.8" y="243">J5</text>
</g>
<g font-size="2.3">
<text x="39.4" y="47.7">8*LED_A</text>
<text x="49.1" y="47.1" transform="rotate(-90 49.1 47.1)">A</text>
<text x="51.7" y="47.1" transform="rotate(-90 51.7 47.1)">B</text>
<text x="54.2" y="47.2" transform="rotate(-90 54.2 47.2)">C</text>
<text x="56.8" y="47.2" transform="rotate(-90 56.8 47.2)">D</text>
<text x="59.3" y="47.1" transform="rotate(-90 59.3 47.1)">E</text>
<text x="61.8" y="46.9" transform="rotate(-90 61.8 46.9)">F</text>
<text x="64.4" y="47.3" transform="rotate(-90 64.4 47.3)">G</text>
<text x="66.9" y="47.2" transform="rotate(-90 66.9 47.2)">H</text>
<text x="105" y="46.9" transform="rotate(-90 105 46.9)">1</text>
<text x="107.6" y="46.9" transform="rotate(-90 107.6 46.9)">2</text>
<text x="110.1" y="46.9" transform="rotate(-90 110.1 46.9)">3</text>
<text x="112.6" y="46.9" transform="rotate(-90 112.6 46.9)">4</text>
<text x="143.5" y="47.7">8*LED_A</text>
<text x="153.3" y="47.1" transform="rotate(-90 153.3 47.1)">A</text>
<text x="155.8" y="47.1" transform="rotate(-90 155.8 47.1)">B</text>
<text x="158.4" y="47.2" transform="rotate(-90 158.4 47.2)">C</text>
<text x="160.9" y="47.2" transform="rotate(-90 160.9 47.2)">D</text>
<text x="163.4" y="47.1" transform="rotate(-90 163.4 47.1)">E</text>
<text x="166" y="46.9" transform="rotate(-90 166 46.9)">F</text>
<text x="168.5" y="47.3" transform="rotate(-90 168.5 47.3)">G</text>
<text x="171.1" y="47.2" transform="rotate(-90 171.1 47.2)">H</text>
<text x="209.2" y="46.9" transform="rotate(-90 209.2 46.9)">1</text>
<text x="211.7" y="46.9" transform="rotate(-90 211.7 46.9)">2</text>
<text x="214.2" y="46.9" transform="rotate(-90 214.2 46.9)">3</text>
<text x="216.8" y="46.9" transform="rotate(-90 216.8 46.9)">4</text>
<text x="39.4" y="50.2">8*LED_B</text>
<text x="39.4" y="52.8">8*LED_C</text>
<text x="143.5" y="50.2">8*LED_B</text>
<text x="143.5" y="52.8">8*LED_C</text>
<text x="39.4" y="55.3">8*LED_D</text>
<text x="39.4" y="57.9">8*LED_E</text>
<text x="143.5" y="55.3">8*LED_D</text>
<text x="143.5" y="57.9">8*LED_E</text>
<text x="39.4" y="60.4">8*LED_F</text>
<text x="39.4" y="62.9">8*LED_G</text>
<text x="39.4" y="65.5">8*LED_DP</text>
<text x="143.5" y="60.4">8*LED_F</text>
<text x="143.5" y="62.9">8*LED_G</text>
<text x="143.5" y="65.5">8*LED_DP</text>
<text x="44.1" y="73.7" transform="rotate(-90 44.1 73.7)">1</text>
<text x="69.5" y="73.7" transform="rotate(-90 69.5 73.7)">1</text>
<text x="92.3" y="73.7" transform="rotate(-90 92.3 73.7)">1</text>
<text x="112.6" y="73.7" transform="rotate(-90 112.6 73.7)">1</text>
<text x="148.2" y="73.7" transform="rotate(-90 148.2 73.7)">1</text>
<text x="173.6" y="73.7" transform="rotate(-90 173.6 73.7)">1</text>
<text x="196.5" y="73.7" transform="rotate(-90 196.5 73.7)">1</text>
<text x="216.8" y="73.7" transform="rotate(-90 216.8 73.7)">1</text>
<text x="33.1" y="80.9">2</text>
<text x="45.9" y="81.7">NPN</text>
<text x="58.5" y="80.9">2</text>
<text x="71.3" y="81.7">NPN</text>
<text x="81.4" y="80.9">2</text>
<text x="94.2" y="81.7">NPN</text>
<text x="101.7" y="80.9">2</text>
<text x="114.5" y="81.7">NPN</text>
<text x="137.3" y="80.9">2</text>
<text x="150.1" y="81.7">NPN</text>
<text x="162.7" y="80.9">2</text>
<text x="175.5" y="81.7">NPN</text>
<text x="185.5" y="80.9">2</text>
<text x="198.3" y="81.7">NPN</text>
<text x="205.9" y="80.9">2</text>
<text x="218.6" y="81.7">NPN</text>
<text x="44.1" y="90" transform="rotate(-90 44.1 90)">3</text>
<text x="69.5" y="90" transform="rotate(-90 69.5 90)">3</text>
<text x="92.3" y="90" transform="rotate(-90 92.3 90)">3</text>
<text x="112.6" y="90" transform="rotate(-90 112.6 90)">3</text>
<text x="148.2" y="90" transform="rotate(-90 148.2 90)">3</text>
<text x="173.6" y="90" transform="rotate(-90 173.6 90)">3</text>
<text x="196.5" y="90" transform="rotate(-90 196.5 90)">3</text>
<text x="216.8" y="90" transform="rotate(-90 216.8 90)">3</text>
<text x="34.2" y="104.6">1k</text>
<text x="59.6" y="104.6">1k</text>
<text x="82.5" y="104.6">1k</text>
<text x="102.8" y="104.6">1k</text>
<text x="138.4" y="104.6">1k</text>
<text x="163.8" y="104.6">1k</text>
<text x="186.6" y="104.6">1k</text>
<text x="206.9" y="104.6">1k</text>
<text x="31.2" y="116.8" transform="rotate(-90 31.2 116.8)">8*LED_7</text>
<text x="56.6" y="116.8" transform="rotate(-90 56.6 116.8)">8*LED_6</text>
<text x="79.5" y="116.8" transform="rotate(-90 79.5 116.8)">8*LED_5</text>
<text x="99.8" y="116.8" transform="rotate(-90 99.8 116.8)">8*LED_4</text>
<text x="135.3" y="116.8" transform="rotate(-90 135.3 116.8)">8*LED_3</text>
<text x="160.7" y="116.8" transform="rotate(-90 160.7 116.8)">8*LED_2</text>
<text x="183.6" y="116.8" transform="rotate(-90 183.6 116.8)">8*LED_1</text>
<text x="203.9" y="116.8" transform="rotate(-90 203.9 116.8)">8*LED_0</text>
<text x="33" y="131.5">8*LED_A</text>
<text x="132.1" y="126.4">8*LED_0</text>
<text x="152.5" y="127.9">1</text>
<text x="20.3" y="134">1</text>
<text x="132.1" y="134">8*LED_1</text>
<text x="152.5" y="135.5">2</text>
<text x="20.3" y="141.6">2</text>
<text x="33" y="139.1">8*LED_B</text>
<text x="132.1" y="141.6">8*LED_2</text>
<text x="152.5" y="143.1">3</text>
<text x="20.3" y="149.2">3</text>
<text x="33" y="146.7">8*LED_C</text>
<text x="132.1" y="149.3">8*LED_3</text>
<text x="33" y="154.3">8*LED_D</text>
<text x="152.5" y="150.7">4</text>
<text x="343" y="155.6">1</text>
<text x="354.3" y="155.6">2</text>
<text x="20.3" y="156.8">4</text>
<text x="132.1" y="158.2">8*LED_4</text>
<text x="152.5" y="158.4">5</text>
<text x="346.5" y="158.3">220u</text>
<text x="10" y="162.1">CON-TZ-4-H</text>
<text x="132.1" y="165.8">8*LED_5</text>
<text x="152.5" y="166">6</text>
<text x="231.1" y="165.8">IN5V</text>
<text x="250.3" y="164.7">2</text>
<text x="264.2" y="162.2">3</text>
<text x="264.2" y="167.3">1</text>
<text x="20.3" y="173.4">1</text>
<text x="33" y="170.9">8*LED_E</text>
<text x="132.1" y="173.4">8*LED_6</text>
<text x="152.5" y="173.6">7</text>
<text x="224.8" y="168.3">4</text>
<text x="231.1" y="173.4">+12V</text>
<text x="253.8" y="170.2">SW-SPDT</text>
<text x="292.2" y="170.8">1</text>
<text x="314.7" y="170.7">1k</text>
<text x="347.8" y="171">104</text>
<text x="33" y="178.5">8*LED_F</text>
<text x="77.3" y="177.3">104</text>
<text x="224.8" y="175.9">3</text>
<text x="292.2" y="178.4">2</text>
<text x="20.3" y="181">2</text>
<text x="132.1" y="181">8*LED_7</text>
<text x="152.5" y="181.2">8</text>
<text x="224.8" y="183.5">2</text>
<text x="231.1" y="181">GND</text>
<text x="20.3" y="188.6">3</text>
<text x="33" y="186.1">8*LED_G</text>
<text x="76" y="190">104</text>
<text x="97.3" y="186.3">5</text>
<text x="102.7" y="186.2">104</text>
<text x="112.5" y="186.3">4</text>
<text x="153.5" y="188.8">CON-TZ-8-Z</text>
<text x="224.8" y="191.1">1</text>
<text x="231.1" y="188.6">-12V</text>
<text x="292.2" y="186.1">3</text>
<text x="329.5" y="190.5">LED-RED</text>
<text x="20.3" y="196.2">4</text>
<text x="31.7" y="193.7">8*LED_DP</text>
<text x="90.3" y="196.5">6</text>
<text x="95.2" y="197.6">VS-</text>
<text x="97.4" y="192.4">C2-</text>
<text x="112.4" y="192.4">C2+</text>
<text x="214.4" y="196.4">CON-TZ-4-H</text>
<text x="292.2" y="193.7">4</text>
<text x="10" y="201.5">CON-TZ-4-H</text>
<text x="73.7" y="203.9">ORXD</text>
<text x="78.6" y="201.5">104</text>
<text x="90.3" y="199">2</text>
<text x="95.2" y="200.1">VS+</text>
<text x="142.2" y="203.9">RXD</text>
<text x="241.3" y="199">2</text>
<text x="261.6" y="200.3">2</text>
<text x="293.2" y="198.9">CON-TZ-4-H</text>
<text x="64.8" y="207.9">9</text>
<text x="64.8" y="205.4">5</text>
<text x="73.7" y="206.4">OTXD</text>
<text x="89.2" y="209.2">13</text>
<text x="90.3" y="206.6">7</text>
<text x="90.3" y="204.1">8</text>
<text x="95.2" y="207.7">T2OUT</text>
<text x="95.2" y="205.2">R2IN</text>
<text x="111.3" y="205.2">R2OUT</text>
<text x="113.8" y="207.7">T2IN</text>
<text x="121.9" y="209.2">12</text>
<text x="121.9" y="206.6">10</text>
<text x="121.9" y="204.1">9</text>
<text x="143.5" y="206.4">TXD</text>
<text x="164" y="204.1">1</text>
<text x="241.3" y="206.6">1</text>
<text x="261.6" y="207.9">1</text>
<text x="64.8" y="215.5">3</text>
<text x="64.8" y="213">8</text>
<text x="64.8" y="210.4">4</text>
<text x="89.2" y="211.7">14</text>
<text x="95.2" y="212.8">T1OUT</text>
<text x="95.2" y="210.3">R1IN</text>
<text x="111.3" y="210.3">R1OUT</text>
<text x="113.8" y="212.8">T1IN</text>
<text x="121.9" y="211.7">11</text>
<text x="164" y="211.7">2</text>
<text x="230.9" y="214.2">CON-TZ-2-H</text>
<text x="251.2" y="215.4">CON-TZ-2-H</text>
<text x="64.8" y="220.6">2</text>
<text x="64.8" y="218.1">7</text>
<text x="97.4" y="218.1">C1-</text>
<text x="112.4" y="218.1">C1+</text>
<text x="164.9" y="219.2">CON-TZ-2-H</text>
<text x="64.8" y="225.7">1</text>
<text x="64.8" y="223.1">6</text>
<text x="97.3" y="224.2">3</text>
<text x="112.5" y="224.2">1</text>
<text x="119.6" y="224.3">MAX232</text>
<text x="54.4" y="230.7">CONN-D9F</text>
<text x="82.2" y="232.4" transform="rotate(-90 82.2 232.4)">2</text>
<text x="84.7" y="232.4" transform="rotate(-90 84.7 232.4)">1</text>
<text x="104" y="233.2">104</text>
<text x="79.8" y="245.9">CONN-H2</text>
</g>
</svg>
